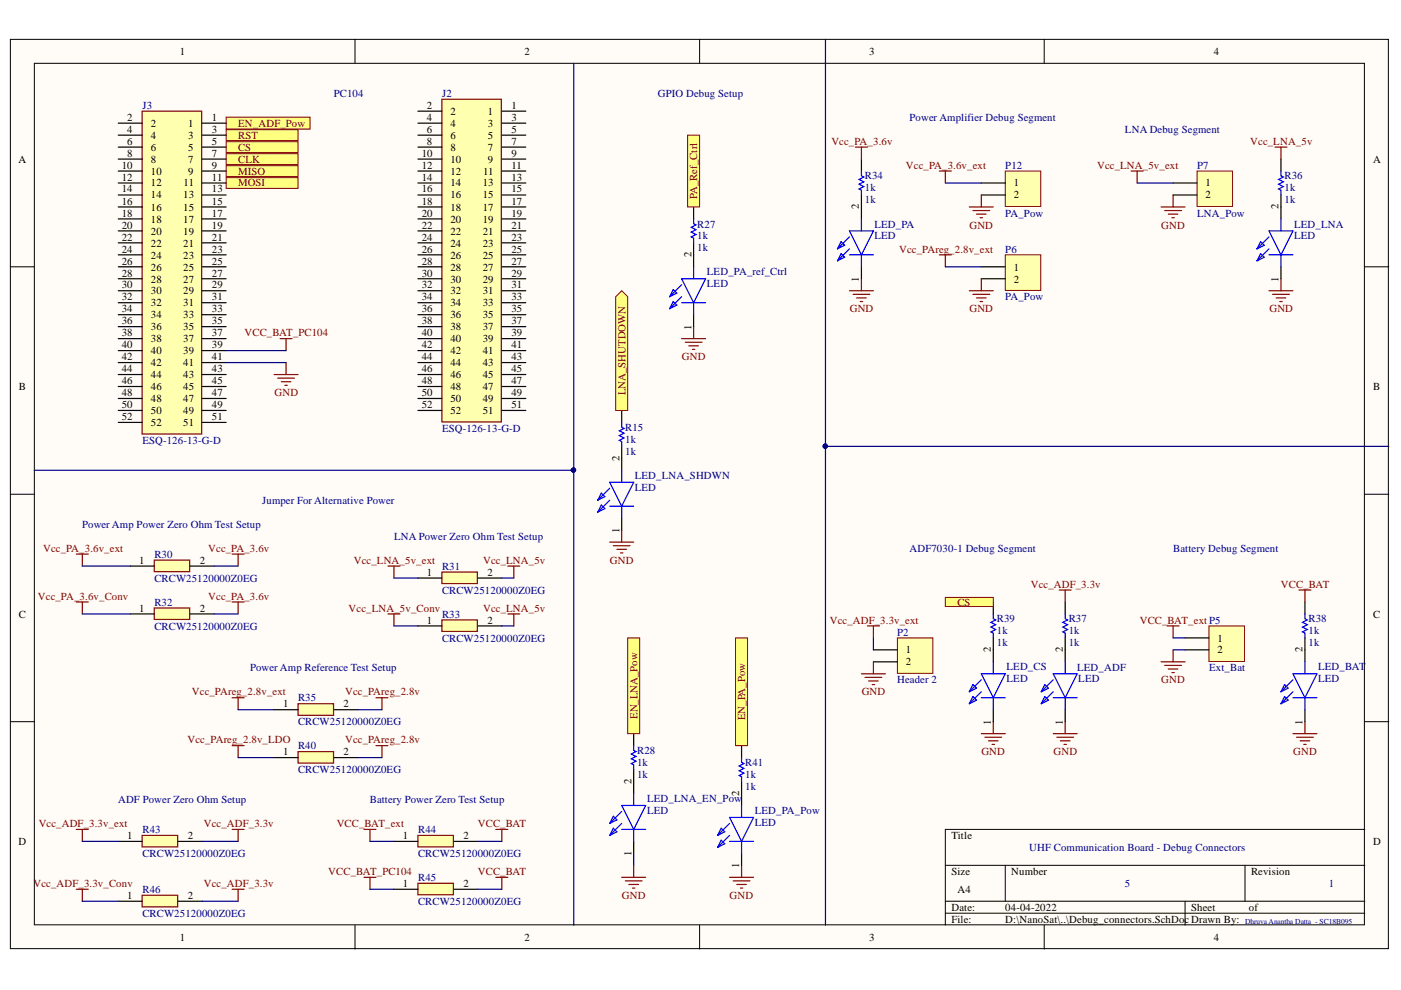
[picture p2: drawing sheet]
<svg xmlns="http://www.w3.org/2000/svg" width="297mm" height="210mm" viewBox="0 0 297 210" stroke-linecap="round" stroke-linejoin="round" font-family="sans-serif">
<g fill="#fffcf8" stroke="#000" stroke-width=".21">
<path d="M2.2 8.3h292.2v192.8h-292.2z"/>
<path d="M7.3 13.4h282v182.7h-282z"/>
</g>
<g fill="none" stroke="#000" stroke-width=".21">
<path d="M75.3 8.3v5.1M148.3 8.3v5.1M221.4 8.3v5.1M2.2 56.6h5.1M289.4 56.6h5.1M2.2 104.8h5.1M289.4 104.8h5.1M2.2 153h5.1M289.4 153h5.1M289.4 175.9h-89v20.3M75.3 196.2v5M148.3 196.2v5"/>
<path d="M200.4 183.5h89M200.4 191.1h89M200.4 193.6h89M213.1 183.5v7.6M221.4 196.2v5M251.3 191.1v5.1M264 183.5v7.6"/>
</g>
<path d="M190.3 135.2h7.5v7.6h-7.5z" fill="#ffffb0" stroke="#800000" stroke-width=".21"/>
<path d="M185.2 137.8h5.1M185.2 140.3h5.1" fill="none" stroke="#000" stroke-width=".25"/>
<path d="M182.6 142.9h5.1M183.4 143.6h3.6M184.2 144.4h2M184.9 145.1h.5M185.2 140.3v2.6" fill="none" stroke="#800000" stroke-width=".25"/>
<path d="M213.1 36.3h7.6v7.5h-7.6z" fill="#ffffb0" stroke="#800000" stroke-width=".21"/>
<path d="M208.1 38.8h5M208.1 41.3h5" fill="none" stroke="#000" stroke-width=".25"/>
<path d="M205.5 43.9h5.1M206.3 44.6h3.5M207 45.4h2.1M207.8 46.2h.5M208.1 41.3v2.6" fill="none" stroke="#800000" stroke-width=".25"/>
<path d="M253.8 36.3h7.5v7.5h-7.5z" fill="#ffffb0" stroke="#800000" stroke-width=".21"/>
<path d="M248.7 38.8h5.1M248.7 41.3h5.1" fill="none" stroke="#000" stroke-width=".25"/>
<path d="M239.8 36.3h2.6M241.1 36.3v2.5M246.2 43.9h5.1M246.9 44.6h3.6M247.7 45.4h2M248.5 46.2h.5M248.7 41.3v2.6" fill="none" stroke="#800000" stroke-width=".25"/>
<g fill="#ffff80" stroke="#800000" stroke-width=".21">
<path d="M47.9 30h15.3v2.3h-15.3z" fill-rule="evenodd"/>
<path d="M47.9 32.6h15.3v2.3h-15.3z" fill-rule="evenodd"/>
<path d="M47.9 35.1h15.3v2.3h-15.3z" fill-rule="evenodd"/>
<path d="M47.9 37.7h15.3v2.2h-15.3z" fill-rule="evenodd"/>
<path d="M47.9 27.5h15.3v2.3h-15.3z" fill-rule="evenodd"/>
<path d="M47.9 24.8h17.8v2.6h-17.8z" fill-rule="evenodd"/>
</g>
<path d="M58.1 79.4h5.1M60.7 76.9v2.5M58.9 80.2h3.5M59.6 80.9h2.1M60.4 81.7h.5" fill="none" stroke="#800000" stroke-width=".25"/>
<path d="M256.3 132.7h7.6v7.5h-7.6z" fill="#ffffb0" stroke="#800000" stroke-width=".21"/>
<g fill="none" stroke="#000" stroke-width=".25">
<path d="M182.6 33.7v2.6M271.6 33.7v2.6M182.6 41.3v5.1M182.6 56.6v2.5M271.6 41.3v5.1M271.6 56.6v2.5M210.6 127.6v2.6M210.6 135.2v5.1M225.8 127.6v2.6M225.8 135.2v5.1M251.3 135.2h5M251.3 137.8h5"/>
<path d="M276.7 127.6v2.6M276.7 135.2v5.1M210.6 150.5v2.5M225.8 150.5v2.5M276.7 150.5v2.5"/>
</g>
<g fill="none" stroke="#800000" stroke-width=".25">
<path d="M181.4 31.2h2.5M182.6 31.2v2.5M199.2 36.3h2.5M200.4 36.3v2.5M270.3 31.2h2.6M271.6 31.2v2.5M182.6 59.1v2.5M271.6 59.1v2.5M59.4 71.8h2.5M60.7 71.8v2.5M180.1 61.6h5.1M180.9 62.4h3.5"/>
<path d="M181.6 63.2h2.1M182.4 63.9h.5M269 61.6h5.1M269.8 62.4h3.6M270.6 63.2h2M271.3 63.9h.5M16.2 117.5h2.5M17.4 117.5v2.5M49.2 117.5h2.6M50.5 117.5v2.5M16.2 127.6h2.5M17.4 127.6v2.6"/>
<path d="M82.3 120h2.5M82.3 130.2h2.5M83.5 120v2.6M83.5 130.2v2.5M247.4 132.7h2.6M248.7 132.7v2.5M248.7 137.8v2.5M275.4 125.1h2.5M276.7 125.1v2.5M208.1 155.6h5M208.8 156.3h3.6M209.6 157.1h2"/>
<path d="M210.3 157.8h.5M210.6 153v2.6M223.3 155.6h5.1M224.1 156.3h3.5M224.8 157.1h2.1M225.6 157.8h.5M225.8 153v2.6M246.2 140.3h5.1M246.9 141.1h3.6M247.7 141.8h2M248.5 142.6h.5M274.1 155.6h5.1"/>
<path d="M274.9 156.3h3.6M275.7 157.1h2M276.4 157.8h.5M276.7 153v2.6M16.2 175.9h2.5M17.4 175.9v2.5M77.2 175.9h2.5M78.4 175.9v2.5M105.1 175.9h2.6M106.4 175.9v2.5M16.2 188.5h2.5M17.4 188.5v2.6"/>
<path d="M77.2 186h2.5M78.4 186v2.5"/>
</g>
<g fill="none" stroke="#00f" stroke-width=".25">
<path d="M182.6 36.3v1l.5 .2-1 .5 1 .5-1 .6 1 .5-1 .5 .5 .2v1M271.6 36.3v1l.5 .2-1 .5 1 .5-1 .6 1 .5-1 .5 .5 .2v1M178.3 53.8l.8 .7-1.5 .8zM178.3 51.2l.8 .8-1.5 .8zM180.1 49h5.1l-2.6 5zM180.1 54h5.1M180.1 52.8l-2.5 2.5M180.1 50.2l-2.5 2.6M182.6 46.4v2.6M182.6 54v2.6M267.3 53.8l.7 .7-1.5 .8zM267.3 51.2l.7 .8-1.5 .8z"/>
<path d="M269 49h5.1l-2.5 5zM269 54h5.1M269 52.8l-2.5 2.5M269 50.2l-2.5 2.6M271.6 46.4v2.6M271.6 54v2.6M210.6 130.2v1l.5 .2-1 .5 1 .6-1 .5 1 .5-1 .5 .5 .2v1M225.8 130.2v1l.6 .2-1.1 .5 1.1 .6-1.1 .5 1.1 .5-1.1 .5 .5 .2v1M276.7 130.2v1l.5 .2-1 .5 1 .6-1 .5 1 .5-1 .5 .5 .2v1M206.3 147.7l.7 .7-1.5 .8zM206.3 145.1l.7 .8-1.5 .8zM208.1 142.9h5l-2.5 5z"/>
<path d="M208.1 147.9h5M208.1 146.7l-2.6 2.5M208.1 144.1l-2.6 2.6M210.6 140.3v2.6M210.6 147.9v2.6M221.5 147.7l.8 .7-1.5 .8zM221.5 145.1l.8 .8-1.5 .8zM223.3 142.9h5.1l-2.6 5zM223.3 147.9h5.1M223.3 146.7l-2.5 2.5M223.3 144.1l-2.5 2.6M225.8 140.3v2.6"/>
<path d="M225.8 147.9v2.6M272.4 147.7l.7 .7-1.5 .8zM272.4 145.1l.7 .8-1.5 .8zM274.1 142.9h5.1l-2.5 5zM274.1 147.9h5.1M274.1 146.7l-2.5 2.5M274.1 144.1l-2.5 2.6M276.7 140.3v2.6M276.7 147.9v2.6"/>
</g>
<path d="M200.4 126.7h10.2v1.9h-10.2z" fill-rule="evenodd" fill="#ffff80" stroke="#800000" stroke-width=".21"/>
<path d="M30.1 23.6h12.7v68.4h-12.7z" fill="#ffffb0" stroke="#800000" stroke-width=".25"/>
<g fill="none" stroke="#000" stroke-width=".25">
<path d="M25.1 26.1h5.1M25.1 28.7h5.1M25.1 31.2h5.1M25.1 33.7h5.1M25.1 36.3h5.1M25.1 38.8h5.1M42.9 26.1h5M42.9 28.7h5M42.9 31.2h5M42.9 33.7h5M42.9 36.3h5M42.9 38.8h5"/>
<path d="M25.1 41.3h5.1M25.1 43.9h5.1M25.1 46.4h5.1M25.1 49h5.1M25.1 51.5h5.1M25.1 54h5.1M25.1 56.6h5.1M25.1 59.1h5.1M42.9 41.3h5M42.9 43.9h5M42.9 46.4h5M42.9 49h5"/>
<path d="M42.9 51.5h5M42.9 54h5M42.9 56.6h5M42.9 59.1h5M25.1 61.6h5.1M25.1 64.2h5.1M25.1 66.7h5.1M25.1 69.3h5.1M25.1 71.8h5.1M25.1 74.3h5.1M25.1 76.9h5.1M25.1 79.4h5.1"/>
<path d="M42.9 61.6h5M42.9 64.2h5M42.9 66.7h5M42.9 69.3h5M42.9 71.8h5M42.9 74.3h5M42.9 76.9h5M42.9 79.4h5M25.1 81.9h5.1M25.1 84.5h5.1M25.1 87h5.1M25.1 89.6h5.1"/>
<path d="M42.9 81.9h5M42.9 84.5h5M42.9 87h5M42.9 89.6h5"/>
</g>
<path d="M93.7 21h12.6v68.5h-12.6z" fill="#ffffb0" stroke="#800000" stroke-width=".25"/>
<g fill="none" stroke="#000" stroke-width=".25">
<path d="M88.6 23.6h5.1M88.6 26.1h5.1M88.6 28.7h5.1M88.6 31.2h5.1M88.6 33.7h5.1M88.6 36.3h5.1M88.6 38.8h5.1M106.4 23.6h5.1M106.4 26.1h5.1M106.4 28.7h5.1M106.4 31.2h5.1M106.4 33.7h5.1"/>
<path d="M106.4 36.3h5.1M106.4 38.8h5.1M88.6 41.3h5.1M88.6 43.9h5.1M88.6 46.4h5.1M88.6 49h5.1M88.6 51.5h5.1M88.6 54h5.1M88.6 56.6h5.1M88.6 59.1h5.1M106.4 41.3h5.1M106.4 43.9h5.1"/>
<path d="M106.4 46.4h5.1M106.4 49h5.1M106.4 51.5h5.1M106.4 54h5.1M106.4 56.6h5.1M106.4 59.1h5.1M88.6 61.6h5.1M88.6 64.2h5.1M88.6 66.7h5.1M88.6 69.3h5.1M88.6 71.8h5.1M88.6 74.3h5.1"/>
<path d="M88.6 76.9h5.1M88.6 79.4h5.1M106.4 61.6h5.1M106.4 64.2h5.1M106.4 66.7h5.1M106.4 69.3h5.1M106.4 71.8h5.1M106.4 74.3h5.1M106.4 76.9h5.1M106.4 79.4h5.1M88.6 81.9h5.1M88.6 84.5h5.1"/>
<path d="M88.6 87h5.1M106.4 81.9h5.1M106.4 84.5h5.1M106.4 87h5.1"/>
</g>
<path d="M79.7 147.9h2.6M81 147.9v2.6" fill="none" stroke="#800000" stroke-width=".25"/>
<path d="M213.1 54h7.6v7.6h-7.6z" fill="#ffffb0" stroke="#800000" stroke-width=".21"/>
<path d="M147.1 43.9v2.5M147.1 51.5v5.1M208.1 56.6h5M208.1 59.1h5M147.1 66.7v2.6M131.8 87v2.6M131.8 94.6v5.1M131.8 109.9v2.5" fill="none" stroke="#000" stroke-width=".25"/>
<g fill="none" stroke="#800000" stroke-width=".25">
<path d="M199.2 54h2.5M200.4 54v2.6M208.1 59.1v2.5M144.5 71.8h5.1M145.3 72.6h3.5M146 73.3h2.1M146.8 74.1h.5M147.1 69.3v2.5M205.5 61.6h5.1M206.3 62.4h3.5M207 63.2h2.1M207.8 63.9h.5"/>
<path d="M129.3 114.9h5.1M130 115.7h3.6M130.8 116.5h2M131.6 117.2h.5M131.8 112.4v2.5M183.9 132.7h2.6M185.2 132.7v2.5M224.6 125.1h2.5M225.8 125.1v2.5M49.2 158.1h2.6M49.2 147.9h2.6M50.5 147.9v2.6"/>
<path d="M50.5 158.1v2.5M49.2 175.9h2.6M50.5 175.9v2.5"/>
</g>
<g fill="none" stroke="#00f" stroke-width=".25">
<path d="M144.5 59.1h5.1l-2.5 5.1zM147.1 46.4v1l.5 .3-1 .5 1 .5-1 .5 1 .5-1 .5 .5 .3v1M147.1 56.6v2.5M142.7 63.9l.8 .8-1.5 .8zM142.7 61.4l.8 .8-1.5 .7zM144.5 64.2h5.1M144.5 62.9l-2.5 2.6M144.5 60.4l-2.5 2.5M147.1 64.2v2.5M131.8 89.6v1l.5 .2-1 .5 1 .5-1 .6 1 .5-1 .5 .5 .2v1M131.8 99.7v2.6M127.5 107.1l.8 .7-1.6 .8z"/>
<path d="M127.5 104.5l.8 .8-1.6 .8zM129.3 102.3h5.1l-2.6 5zM129.3 107.3h5.1M129.3 106.1l-2.6 2.5M129.3 103.5l-2.6 2.6M131.8 107.3v2.6"/>
</g>
<g fill="#ffff80" stroke="#800000" stroke-width=".21">
<path d="M130.5 62.9l1.3-1.3 1.3 1.3v24.1h-2.6z" fill-rule="evenodd"/>
<path d="M145.8 28.7h2.5v15.2h-2.5z" fill-rule="evenodd"/>
</g>
<path d="M134.4 155.6v2.5M157.2 158.1v2.5M134.4 163.2v5M134.4 178.4v2.5M157.2 165.7v5.1M157.2 180.9v2.6" fill="none" stroke="#000" stroke-width=".25"/>
<g fill="none" stroke="#00f" stroke-width=".25">
<path d="M134.4 158.1v1l.5 .3-1.1 .5 1.1 .5-1.1 .5 1.1 .5-1.1 .5 .6 .3v1M130 175.6l.8 .8-1.5 .7zM130 173.1l.8 .7-1.5 .8zM131.8 170.8h5.1l-2.5 5.1zM131.8 175.9h5.1M131.8 174.6l-2.5 2.5M131.8 172l-2.5 2.6M134.4 168.2v2.6M134.4 175.9v2.5M152.9 178.1l.8 .8-1.6 .8zM152.9 175.6l.8 .8-1.6 .7zM154.7 173.3h5.1l-2.6 5.1z"/>
<path d="M154.7 178.4h5.1M154.7 177.1l-2.6 2.6M154.7 174.6l-2.6 2.5M157.2 160.6v1l.5 .3-1 .5 1 .5-1 .5 1 .5-1 .5 .5 .3v1M157.2 170.8v2.5M157.2 178.4v2.5"/>
</g>
<path d="M131.8 186h5.1M132.6 186.8h3.5M133.3 187.5h2.1M134.1 188.3h.5M134.4 183.5v2.5M154.7 186h5.1M155.4 186.8h3.6M156.2 187.5h2M157 188.3h.5M157.2 183.5v2.5" fill="none" stroke="#800000" stroke-width=".25"/>
<g fill="#ffff80" stroke="#800000" stroke-width=".21">
<path d="M133.1 135.2h2.5v20.4h-2.5z" fill-rule="evenodd"/>
<path d="M156 135.2h2.5v22.9h-2.5z" fill-rule="evenodd"/>
</g>
<path d="M93.7 121.3h7.5v2.4h-7.5z" fill="#ffffb0" stroke="#800000" stroke-width=".25"/>
<path d="M88.6 122.6h5.1M101.3 122.6h5.1" fill="none" stroke="#000" stroke-width=".25"/>
<path d="M107.7 120h2.5M108.9 120v2.6" fill="none" stroke="#800000" stroke-width=".25"/>
<path d="M93.7 131.4h7.5v2.5h-7.5z" fill="#ffffb0" stroke="#800000" stroke-width=".25"/>
<path d="M88.6 132.7h5.1M101.3 132.7h5.1" fill="none" stroke="#000" stroke-width=".25"/>
<path d="M107.7 130.2h2.5M108.9 130.2v2.5" fill="none" stroke="#800000" stroke-width=".25"/>
<path d="M32.7 118.8h7.5v2.4h-7.5z" fill="#ffffb0" stroke="#800000" stroke-width=".25"/>
<path d="M27.6 120h5.1M40.3 120h5.1" fill="none" stroke="#000" stroke-width=".25"/>
<path d="M32.7 128.9h7.5v2.4h-7.5z" fill="#ffffb0" stroke="#800000" stroke-width=".25"/>
<path d="M27.6 130.2h5.1M40.3 130.2h5.1" fill="none" stroke="#000" stroke-width=".25"/>
<path d="M49.2 127.6h2.6M50.5 127.6v2.6" fill="none" stroke="#800000" stroke-width=".25"/>
<path d="M30.1 177.1h7.6v2.5h-7.6z" fill="#ffffb0" stroke="#800000" stroke-width=".25"/>
<path d="M25.1 178.4h5.1M37.8 178.4h5.1" fill="none" stroke="#000" stroke-width=".25"/>
<path d="M30.1 189.8h7.6v2.5h-7.6z" fill="#ffffb0" stroke="#800000" stroke-width=".25"/>
<path d="M25.1 191.1h5.1M37.8 191.1h5.1" fill="none" stroke="#000" stroke-width=".25"/>
<path d="M88.6 177.1h7.5v2.5h-7.5z" fill="#ffffb0" stroke="#800000" stroke-width=".25"/>
<path d="M83.5 178.4h5.1M96.2 178.4h5.1" fill="none" stroke="#000" stroke-width=".25"/>
<path d="M88.6 187.3h7.5v2.4h-7.5z" fill="#ffffb0" stroke="#800000" stroke-width=".25"/>
<path d="M83.5 188.5h5.1M96.2 188.5h5.1" fill="none" stroke="#000" stroke-width=".25"/>
<path d="M63.2 149.2h7.5v2.5h-7.5z" fill="#ffffb0" stroke="#800000" stroke-width=".25"/>
<path d="M58.1 150.5h5.1M70.8 150.5h5.1" fill="none" stroke="#000" stroke-width=".25"/>
<path d="M63.2 159.4h7.5v2.4h-7.5z" fill="#ffffb0" stroke="#800000" stroke-width=".25"/>
<path d="M58.1 160.6h5.1M70.8 160.6h5.1" fill="none" stroke="#000" stroke-width=".25"/>
<path d="M79.7 158.1h2.6M81 158.1v2.5M49.2 188.5h2.6M50.5 188.5v2.6M105.1 186h2.6M106.4 186v2.5" fill="none" stroke="#800000" stroke-width=".25"/>
<g fill="none" stroke="#000080" stroke-width=".25">
<path d="M121.6 13.4v182.8M175 8.3v187.9M200.4 38.8h7.7M241.1 38.8h7.6M200.4 56.6h7.7M47.9 74.3h12.8M47.9 76.9h12.8M7.3 99.7h114.3M175 94.6h119.5M17.4 120h10.2M17.4 130.2h10.2M45.4 120h5.1"/>
<path d="M45.4 130.2h5.1M83.5 132.7h5.1M83.5 122.6h5.1M106.4 132.7h2.5M106.4 122.6h2.5M185.2 135.2v2.6M248.7 135.2h2.6M248.7 137.8h2.6M50.5 150.5h7.6M75.9 150.5h5.1M17.4 178.4h7.7M42.9 178.4h7.6"/>
<path d="M50.5 160.6h7.6M75.9 160.6h5.1M78.4 178.4h5.1M101.3 178.4h5.1M17.4 191.1h7.7M42.9 191.1h7.6M78.4 188.5h5.1M101.3 188.5h5.1M134.4 180.9v2.6"/>
</g>
<g fill="#000080" stroke="#000080" stroke-width=".21">
<circle cx="121.6" cy="99.7" r=".46"/>
<circle cx="175" cy="94.6" r=".46"/>
</g>
<g font-size="2.3">
<text x="38.1" y="11.7">1</text>
<text x="111.2" y="11.7">2</text>
<text x="184.3" y="11.7">3</text>
<text x="257.4" y="11.7">4</text>
<text x="90.5" y="23.1">2</text>
<text x="108.4" y="23.1">1</text>
<text x="27" y="25.6">2</text>
<text x="27" y="28.1">4</text>
<text x="32" y="26.9">2</text>
<text x="32" y="29.4">4</text>
<text x="39.9" y="26.9">1</text>
<text x="39.9" y="29.4">3</text>
<text x="44.9" y="25.6">1</text>
<text x="44.9" y="28.1">3</text>
<text x="90.5" y="25.6">4</text>
<text x="90.5" y="28.1">6</text>
<text x="95.5" y="24.3">2</text>
<text x="95.5" y="26.9">4</text>
<text x="95.5" y="29.4">6</text>
<text x="103.4" y="24.3">1</text>
<text x="103.4" y="26.9">3</text>
<text x="103.4" y="29.4">5</text>
<text x="108.4" y="25.6">3</text>
<text x="108.4" y="28.1">5</text>
<text x="3.9" y="34.5">A</text>
<text x="25.8" y="35.7">10</text>
<text x="27" y="30.7">6</text>
<text x="27" y="33.2">8</text>
<text x="32" y="31.9">6</text>
<text x="32" y="34.5">8</text>
<text x="39.9" y="31.9">5</text>
<text x="39.9" y="34.5">7</text>
<text x="44.9" y="30.7">5</text>
<text x="44.9" y="33.2">7</text>
<text x="44.9" y="35.7">9</text>
<text x="89.4" y="33.2">10</text>
<text x="89.4" y="35.7">12</text>
<text x="90.5" y="30.7">8</text>
<text x="95.5" y="31.9">8</text>
<text x="95.5" y="34.5">10</text>
<text x="103.4" y="31.9">7</text>
<text x="103.4" y="34.5">9</text>
<text x="108.4" y="30.7">7</text>
<text x="108.4" y="33.2">9</text>
<text x="108.4" y="35.7">11</text>
<text x="291.1" y="34.5">A</text>
<text x="25.8" y="38.3">12</text>
<text x="25.8" y="40.8">14</text>
<text x="32" y="37">10</text>
<text x="32" y="39.5">12</text>
<text x="38.9" y="39.5">11</text>
<text x="39.9" y="37">9</text>
<text x="44.9" y="38.3">11</text>
<text x="44.9" y="40.8">13</text>
<text x="89.4" y="38.3">14</text>
<text x="89.4" y="40.8">16</text>
<text x="95.5" y="37">12</text>
<text x="95.5" y="39.5">14</text>
<text x="102.3" y="39.5">13</text>
<text x="102.4" y="37">11</text>
<text x="108.4" y="38.3">13</text>
<text x="108.4" y="40.8">15</text>
<text x="214.9" y="39.5">1</text>
<text x="255.6" y="39.5">1</text>
<text x="25.8" y="43.4">16</text>
<text x="25.8" y="46">18</text>
<text x="32" y="42.1">14</text>
<text x="32" y="44.7">16</text>
<text x="32" y="47.2">18</text>
<text x="38.8" y="42.1">13</text>
<text x="38.8" y="44.7">15</text>
<text x="38.8" y="47.2">17</text>
<text x="44.9" y="43.4">15</text>
<text x="44.9" y="46">17</text>
<text x="89.4" y="43.4">18</text>
<text x="89.4" y="46">20</text>
<text x="95.5" y="42.1">16</text>
<text x="95.5" y="44.7">18</text>
<text x="95.5" y="47.2">20</text>
<text x="102.3" y="42.1">15</text>
<text x="102.3" y="44.7">17</text>
<text x="102.3" y="47.2">19</text>
<text x="108.4" y="43.4">17</text>
<text x="108.4" y="46">19</text>
<text x="182.1" y="44.4" transform="rotate(-90 182.1 44.4)">2</text>
<text x="214.9" y="42.1">2</text>
<text x="255.6" y="42.1">2</text>
<text x="271.1" y="44.4" transform="rotate(-90 271.1 44.4)">2</text>
<text x="25.8" y="48.5">20</text>
<text x="25.8" y="51">22</text>
<text x="25.8" y="53.6">24</text>
<text x="32" y="49.8">20</text>
<text x="32" y="52.3">22</text>
<text x="38.8" y="49.8">19</text>
<text x="38.8" y="52.3">21</text>
<text x="44.9" y="48.5">19</text>
<text x="44.9" y="51">21</text>
<text x="44.9" y="53.6">23</text>
<text x="89.4" y="48.5">22</text>
<text x="89.4" y="51">24</text>
<text x="89.4" y="53.6">26</text>
<text x="95.5" y="49.8">22</text>
<text x="95.5" y="52.3">24</text>
<text x="102.3" y="49.8">21</text>
<text x="102.3" y="52.3">23</text>
<text x="108.4" y="48.5">21</text>
<text x="108.4" y="51">23</text>
<text x="108.4" y="53.6">25</text>
<text x="25.8" y="56.1">26</text>
<text x="25.8" y="58.6">28</text>
<text x="32" y="54.8">24</text>
<text x="32" y="57.4">26</text>
<text x="32" y="59.9">28</text>
<text x="38.8" y="54.8">23</text>
<text x="38.8" y="57.4">25</text>
<text x="38.8" y="59.9">27</text>
<text x="44.9" y="56.1">25</text>
<text x="44.9" y="58.6">27</text>
<text x="89.4" y="56.1">28</text>
<text x="89.4" y="58.6">30</text>
<text x="95.5" y="54.8">26</text>
<text x="95.5" y="57.4">28</text>
<text x="95.5" y="59.9">30</text>
<text x="102.3" y="54.8">25</text>
<text x="102.3" y="57.4">27</text>
<text x="102.3" y="59.9">29</text>
<text x="108.4" y="56.1">27</text>
<text x="108.4" y="58.6">29</text>
<text x="146.6" y="54.6" transform="rotate(-90 146.6 54.6)">2</text>
<text x="182.1" y="59.7" transform="rotate(-90 182.1 59.7)">1</text>
<text x="214.9" y="57.4">1</text>
<text x="214.9" y="59.9">2</text>
<text x="271.1" y="59.7" transform="rotate(-90 271.1 59.7)">1</text>
<text x="25.8" y="61.2">30</text>
<text x="25.8" y="63.7">32</text>
<text x="32" y="62.4">30</text>
<text x="32" y="65">32</text>
<text x="38.8" y="62.4">29</text>
<text x="38.8" y="65">31</text>
<text x="44.9" y="61.2">29</text>
<text x="44.9" y="63.7">31</text>
<text x="89.4" y="61.2">32</text>
<text x="89.4" y="63.7">34</text>
<text x="95.5" y="62.4">32</text>
<text x="95.5" y="65">34</text>
<text x="102.3" y="62.4">31</text>
<text x="102.3" y="65">33</text>
<text x="108.4" y="61.2">31</text>
<text x="108.4" y="63.7">33</text>
<text x="25.8" y="66.2">34</text>
<text x="25.8" y="68.8">36</text>
<text x="25.8" y="71.3">38</text>
<text x="32" y="67.5">34</text>
<text x="32" y="70">36</text>
<text x="38.8" y="67.5">33</text>
<text x="38.8" y="70">35</text>
<text x="44.9" y="66.2">33</text>
<text x="44.9" y="68.8">35</text>
<text x="44.9" y="71.3">37</text>
<text x="89.4" y="66.2">36</text>
<text x="89.4" y="68.8">38</text>
<text x="89.4" y="71.3">40</text>
<text x="95.5" y="67.5">36</text>
<text x="95.5" y="70">38</text>
<text x="102.3" y="67.5">35</text>
<text x="102.3" y="70">37</text>
<text x="108.4" y="66.2">35</text>
<text x="108.4" y="68.8">37</text>
<text x="108.4" y="71.3">39</text>
<text x="146.6" y="69.9" transform="rotate(-90 146.6 69.9)">1</text>
<text x="25.8" y="73.8">40</text>
<text x="25.8" y="76.4">42</text>
<text x="32" y="72.6">38</text>
<text x="32" y="75.1">40</text>
<text x="32" y="77.6">42</text>
<text x="38.8" y="72.6">37</text>
<text x="38.8" y="75.1">39</text>
<text x="38.8" y="77.6">41</text>
<text x="44.9" y="73.8">39</text>
<text x="44.9" y="76.4">41</text>
<text x="89.4" y="73.8">42</text>
<text x="89.4" y="76.4">44</text>
<text x="95.5" y="72.6">40</text>
<text x="95.5" y="75.1">42</text>
<text x="95.5" y="77.6">44</text>
<text x="102.3" y="72.6">39</text>
<text x="102.3" y="75.1">41</text>
<text x="102.3" y="77.6">43</text>
<text x="108.4" y="73.8">41</text>
<text x="108.4" y="76.4">43</text>
<text x="4" y="82.7">B</text>
<text x="25.8" y="78.9">44</text>
<text x="25.8" y="81.4">46</text>
<text x="25.8" y="84">48</text>
<text x="32" y="80.2">44</text>
<text x="32" y="82.7">46</text>
<text x="38.8" y="80.2">43</text>
<text x="38.8" y="82.7">45</text>
<text x="44.9" y="78.9">43</text>
<text x="44.9" y="81.4">45</text>
<text x="44.9" y="84">47</text>
<text x="89.4" y="78.9">46</text>
<text x="89.4" y="81.4">48</text>
<text x="89.4" y="84">50</text>
<text x="95.5" y="80.2">46</text>
<text x="95.5" y="82.7">48</text>
<text x="102.3" y="80.2">45</text>
<text x="102.3" y="82.7">47</text>
<text x="108.4" y="78.9">45</text>
<text x="108.4" y="81.4">47</text>
<text x="108.4" y="84">49</text>
<text x="291.1" y="82.7">B</text>
<text x="25.8" y="86.5">50</text>
<text x="25.8" y="89">52</text>
<text x="32" y="85.2">48</text>
<text x="32" y="87.8">50</text>
<text x="38.8" y="85.2">47</text>
<text x="38.8" y="87.8">49</text>
<text x="44.9" y="86.5">49</text>
<text x="44.9" y="89">51</text>
<text x="89.4" y="86.5">52</text>
<text x="95.5" y="85.2">50</text>
<text x="95.5" y="87.8">52</text>
<text x="102.3" y="85.2">49</text>
<text x="102.3" y="87.8">51</text>
<text x="108.4" y="86.5">51</text>
<text x="32" y="90.3">52</text>
<text x="38.8" y="90.3">51</text>
<text x="131.4" y="97.7" transform="rotate(-90 131.4 97.7)">2</text>
<text x="131.4" y="113" transform="rotate(-90 131.4 113)">1</text>
<text x="29.5" y="119.5">1</text>
<text x="42.4" y="119.5">2</text>
<text x="90.5" y="122.1">1</text>
<text x="103.4" y="122.1">2</text>
<text x="4" y="130.9">C</text>
<text x="29.5" y="129.7">1</text>
<text x="42.4" y="129.7">2</text>
<text x="291.1" y="130.9">C</text>
<text x="90.5" y="132.2">1</text>
<text x="103.4" y="132.2">2</text>
<text x="258.1" y="136">1</text>
<text x="192.1" y="138.6">1</text>
<text x="192.1" y="141.1">2</text>
<text x="210.1" y="138.3" transform="rotate(-90 210.1 138.3)">2</text>
<text x="225.3" y="138.3" transform="rotate(-90 225.3 138.3)">2</text>
<text x="258.1" y="138.6">2</text>
<text x="276.2" y="138.3" transform="rotate(-90 276.2 138.3)">2</text>
<text x="60.1" y="150">1</text>
<text x="72.8" y="150">2</text>
<text x="210.1" y="153.7" transform="rotate(-90 210.1 153.7)">1</text>
<text x="225.3" y="153.7" transform="rotate(-90 225.3 153.7)">1</text>
<text x="276.2" y="153.7" transform="rotate(-90 276.2 153.7)">1</text>
<text x="60.1" y="160.1">1</text>
<text x="72.8" y="160.1">2</text>
<text x="133.9" y="166.2" transform="rotate(-90 133.9 166.2)">2</text>
<text x="156.7" y="168.7" transform="rotate(-90 156.7 168.7)">2</text>
<text x="3.9" y="179.2">D</text>
<text x="27" y="177.9">1</text>
<text x="39.8" y="177.9">2</text>
<text x="85.4" y="177.9">1</text>
<text x="98.3" y="177.9">2</text>
<text x="201.7" y="177.9">Title</text>
<text x="291.1" y="179.2">D</text>
<text x="133.9" y="181.6" transform="rotate(-90 133.9 181.6)">1</text>
<text x="156.7" y="184.1" transform="rotate(-90 156.7 184.1)">1</text>
<text x="201.7" y="185.5">Size</text>
<text x="214.4" y="185.5">Number</text>
<text x="265.2" y="185.5">Revision</text>
<text x="27" y="190.6">1</text>
<text x="39.8" y="190.6">2</text>
<text x="85.4" y="188.1">1</text>
<text x="98.3" y="188.1">2</text>
<text x="203" y="189.3">A4</text>
<text x="201.7" y="193.1">Date:</text>
<text x="201.7" y="195.7">File:</text>
<text x="213.1" y="193.1">04-04-2022</text>
<text x="213.1" y="195.7">D:\NanoSat\..\Debug_connectors.SchDocDrawn By:</text>
<text x="252.6" y="193.1">Sheet</text>
<text x="264.8" y="193.1">of</text>
<text x="38.1" y="199.5">1</text>
<text x="111.2" y="199.5">2</text>
<text x="184.3" y="199.5">3</text>
<text x="257.4" y="199.5">4</text>
</g>
<g font-size="2.3" fill="#000080">
<text x="30.2" y="23.1">J3</text>
<text x="70.8" y="20.5">PC104</text>
<text x="93.7" y="20.5">J2</text>
<text x="139.5" y="20.5">GPIO Debug Setup</text>
<text x="192.8" y="25.6">Power Amplifier Debug Segment</text>
<text x="238.5" y="28.1">LNA Debug Segment</text>
<text x="213.1" y="35.7">P12</text>
<text x="253.8" y="35.7">P7</text>
<text x="183.4" y="38">R34</text>
<text x="183.4" y="40.6">1k</text>
<text x="272.4" y="38">R36</text>
<text x="272.4" y="40.6">1k</text>
<text x="183.4" y="43.1">1k</text>
<text x="213.1" y="46">PA_Pow</text>
<text x="253.8" y="46">LNA_Pow</text>
<text x="272.4" y="43.1">1k</text>
<text x="147.8" y="53.3">1k</text>
<text x="147.8" y="48.2">R27</text>
<text x="147.8" y="50.8">1k</text>
<text x="185.4" y="48.2">LED_PA</text>
<text x="185.4" y="50.8">LED</text>
<text x="213.1" y="53.6">P6</text>
<text x="274.4" y="48.2">LED_LNA</text>
<text x="274.4" y="50.8">LED</text>
<text x="149.9" y="58.4">LED_PA_ref_Ctrl</text>
<text x="149.9" y="60.9">LED</text>
<text x="213.1" y="63.7">PA_Pow</text>
<text x="30.2" y="94.1">ESQ-126-13-G-D</text>
<text x="93.7" y="91.6">ESQ-126-13-G-D</text>
<text x="132.5" y="91.3">R15</text>
<text x="132.5" y="93.9">1k</text>
<text x="132.5" y="96.4">1k</text>
<text x="134.6" y="101.5">LED_LNA_SHDWN</text>
<text x="55.6" y="106.9">Jumper For Alternative Power</text>
<text x="134.6" y="104.1">LED</text>
<text x="17.4" y="111.9">Power Amp Power Zero Ohm Test Setup</text>
<text x="32.7" y="118.3">R30</text>
<text x="83.6" y="114.5">LNA Power Zero Ohm Test Setup</text>
<text x="192.8" y="117">ADF7030-1 Debug Segment</text>
<text x="248.8" y="117">Battery Debug Segment</text>
<text x="32.7" y="123.3">CRCW25120000Z0EG</text>
<text x="93.7" y="120.8">R31</text>
<text x="93.7" y="125.9">CRCW25120000Z0EG</text>
<text x="32.7" y="128.4">R32</text>
<text x="93.7" y="130.9">R33</text>
<text x="211.4" y="132">R39</text>
<text x="226.6" y="132">R37</text>
<text x="277.4" y="132">R38</text>
<text x="32.7" y="133.5">CRCW25120000Z0EG</text>
<text x="93.7" y="136">CRCW25120000Z0EG</text>
<text x="190.2" y="134.7">P2</text>
<text x="211.4" y="137">1k</text>
<text x="211.4" y="134.5">1k</text>
<text x="226.6" y="137">1k</text>
<text x="226.6" y="134.5">1k</text>
<text x="277.4" y="137">1k</text>
<text x="277.4" y="134.5">1k</text>
<text x="53" y="142.4">Power Amp Reference Test Setup</text>
<text x="213.4" y="142.1">LED_CS</text>
<text x="228.4" y="142.4">LED_ADF</text>
<text x="256.4" y="142.4">Ext_Bat</text>
<text x="279.5" y="142.1">LED_BAT</text>
<text x="63.2" y="148.7">R35</text>
<text x="190.2" y="144.9">Header 2</text>
<text x="213.4" y="144.6">LED</text>
<text x="228.6" y="144.6">LED</text>
<text x="279.5" y="144.6">LED</text>
<text x="63.2" y="153.8">CRCW25120000Z0EG</text>
<text x="63.2" y="158.8">R40</text>
<text x="135.1" y="159.8">R28</text>
<text x="63.2" y="164">CRCW25120000Z0EG</text>
<text x="135.1" y="165">1k</text>
<text x="135.1" y="162.4">1k</text>
<text x="158" y="167.5">1k</text>
<text x="158" y="162.4">R41</text>
<text x="158" y="165">1k</text>
<text x="25" y="170.3">ADF Power Zero Ohm Setup</text>
<text x="78.4" y="170.3">Battery Power Zero Test Setup</text>
<text x="137.2" y="170.1">LED_LNA_EN_Pow</text>
<text x="137.2" y="172.6">LED</text>
<text x="160" y="172.6">LED_PA_Pow</text>
<text x="30.2" y="176.7">R43</text>
<text x="88.6" y="176.7">R44</text>
<text x="160" y="175.1">LED</text>
<text x="30.2" y="181.7">CRCW25120000Z0EG</text>
<text x="88.6" y="181.7">CRCW25120000Z0EG</text>
<text x="218.2" y="180.5">UHF Communication Board - Debug Connectors</text>
<text x="30.2" y="189.3">R46</text>
<text x="88.6" y="186.8">R45</text>
<text x="88.6" y="191.9">CRCW25120000Z0EG</text>
<text x="238.5" y="188.1">5</text>
<text x="281.7" y="188.1">1</text>
<text x="30.2" y="194.4">CRCW25120000Z0EG</text>
</g>
<g font-size="2.3" fill="#800000">
<text x="50.5" y="29.4">RST</text>
<text x="50.5" y="26.9">EN_ADF_Pow</text>
<text x="50.5" y="31.9">CS</text>
<text x="50.5" y="34.5">CLK</text>
<text x="176.3" y="30.7">Vcc_PA_3.6v</text>
<text x="192.1" y="35.7">Vcc_PA_3.6v_ext</text>
<text x="232.6" y="35.7">Vcc_LNA_5v_ext</text>
<text x="265.1" y="30.7">Vcc_LNA_5v</text>
<text x="50.5" y="37">MISO</text>
<text x="50.5" y="39.5">MOSI</text>
<text x="147.8" y="42.2" transform="rotate(-90 147.8 42.2)">PA_Ref_Ctrl</text>
<text x="190.6" y="53.6">Vcc_PAreg_2.8v_ext</text>
<text x="205.5" y="48.5">GND</text>
<text x="246.2" y="48.5">GND</text>
<text x="51.8" y="71.3">VCC_BAT_PC104</text>
<text x="180.2" y="66.2">GND</text>
<text x="205.5" y="66.2">GND</text>
<text x="269.1" y="66.2">GND</text>
<text x="144.5" y="76.4">GND</text>
<text x="58.2" y="84">GND</text>
<text x="132.6" y="83.8" transform="rotate(-90 132.6 83.8)">LNA_SHUTDOWN</text>
<text x="9.1" y="117">Vcc_PA_3.6v_ext</text>
<text x="44.2" y="117">Vcc_PA_3.6v</text>
<text x="75" y="119.5">Vcc_LNA_5v_ext</text>
<text x="102.4" y="119.5">Vcc_LNA_5v</text>
<text x="129.3" y="119.5">GND</text>
<text x="218.6" y="124.6">Vcc_ADF_3.3v</text>
<text x="271.6" y="124.6">VCC_BAT</text>
<text x="8" y="127.1">Vcc_PA_3.6v_Conv</text>
<text x="44.2" y="127.1">Vcc_PA_3.6v</text>
<text x="73.9" y="129.7">Vcc_LNA_5v_Conv</text>
<text x="102.4" y="129.7">Vcc_LNA_5v</text>
<text x="203" y="128.4">CS</text>
<text x="175.9" y="132.2">Vcc_ADF_3.3v_ext</text>
<text x="241.6" y="132.2">VCC_BAT_ext P5</text>
<text x="40.7" y="147.4">Vcc_PAreg_2.8v_ext</text>
<text x="73.2" y="147.4">Vcc_PAreg_2.8v</text>
<text x="182.7" y="147.4">GND</text>
<text x="246.2" y="144.9">GND</text>
<text x="135.2" y="152.5" transform="rotate(-90 135.2 152.5)">EN_LNA_Pow</text>
<text x="158" y="152.7" transform="rotate(-90 158 152.7)">EN_PA_Pow</text>
<text x="39.8" y="157.6">Vcc_PAreg_2.8v_LDO</text>
<text x="73.2" y="157.6">Vcc_PAreg_2.8v</text>
<text x="208.1" y="160.1">GND</text>
<text x="223.4" y="160.1">GND</text>
<text x="274.2" y="160.1">GND</text>
<text x="8.2" y="175.4">Vcc_ADF_3.3v_ext</text>
<text x="43.2" y="175.4">Vcc_ADF_3.3v</text>
<text x="71.4" y="175.4">VCC_BAT_ext</text>
<text x="101.3" y="175.4">VCC_BAT</text>
<text x="69.6" y="185.5">VCC_BAT_PC104</text>
<text x="101.3" y="185.5">VCC_BAT</text>
<text x="7.1" y="188.1">Vcc_ADF_3.3v_Conv</text>
<text x="43.2" y="188.1">Vcc_ADF_3.3v</text>
<text x="131.9" y="190.6">GND</text>
<text x="154.7" y="190.6">GND</text>
</g>
<text font-size="1.6" fill="#000080" x="264" y="195.8">Dhruva Anantha Datta - SC18B095</text>
</svg>
